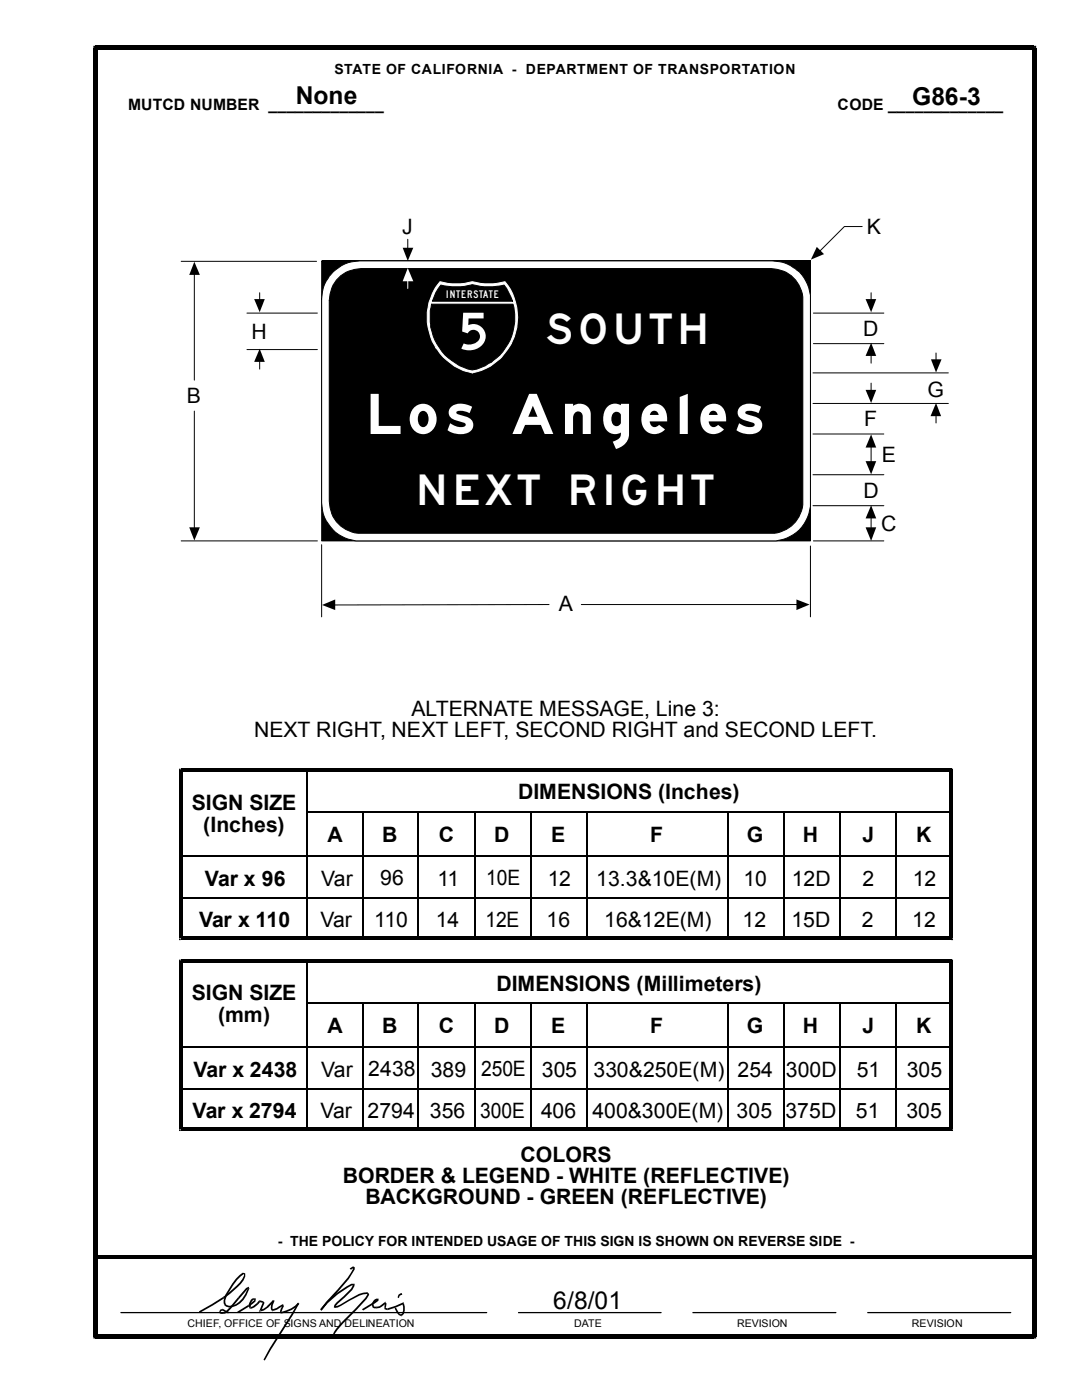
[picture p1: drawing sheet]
<svg xmlns="http://www.w3.org/2000/svg" width="216mm" height="279mm" viewBox="0 0 216 279" stroke-linecap="round" stroke-linejoin="round" font-family="sans-serif">
<g fill="none" stroke="#000" stroke-width=".2">
<path d="M36.2 52.2h27M38.8 54.7v21.2M64.2 52.1h97.5v55.8h-97.5zM172 45.2h-3.5l-4.9 4.9M38.8 82v23.4M162.2 80.5h27M162.2 94.7h14.2M162.2 86.6h14.2M173.8 89.2v3M36.2 107.9h27.1M64.2 108.7v14.4M161.7 109v14.1"/>
<path d="M162.2 100.9h14.2M162.3 107.9h14.1M173.8 103.3v2.1M109.6 120.6l-42.9 .1M116 120.7h43.1"/>
</g>
<g fill="#000">
<path d="M38.8 52.2l1.1 2.7h-2.1z" fill-rule="evenodd"/>
<path d="M163 49.3l1.4 1.4-2.6 1.1z" fill-rule="evenodd"/>
<path d="M172.7 92h2.1l-1 2.7z" fill-rule="evenodd"/>
<path d="M173.8 86.7l1 2.6h-2.1z" fill-rule="evenodd"/>
<path d="M37.8 105.2h2.1l-1.1 2.7z" fill-rule="evenodd"/>
<path d="M172.7 105.2h2.1l-1 2.8z" fill-rule="evenodd"/>
<path d="M173.8 100.8l1 2.7h-2.1z" fill-rule="evenodd"/>
<path d="M64.3 120.7l2.6-1.1v2.2z" fill-rule="evenodd"/>
<path d="M158.9 119.6l2.6 1.1-2.6 1.1z" fill-rule="evenodd"/>
</g>
<path d="M64.2 52.1h97.5v55.8h-97.5z" fill="#000"/>
<path d="M66.5 54.3a7.4 7.4 0 0 1 5.3-2.2h82.3a7.7 7.7 0 0 1 7.6 6.8v42.2a7.8 7.8 0 0 1-6.8 6.9h-83.9a7.7 7.7 0 0 1-6.8-7.7v-40.6a7.4 7.4 0 0 1 2.3-5.4z" fill="#fff"/>
<path d="M66.5 54.3a7.4 7.4 0 0 1 5.3-2.2h82.3a7.7 7.7 0 0 1 7.6 6.8v42.2a7.8 7.8 0 0 1-6.8 6.9h-83.9a7.7 7.7 0 0 1-6.8-7.7v-40.6a7.4 7.4 0 0 1 2.3-5.4zM67.1 55.9a6.6 6.6 0 0 1 5-2.3h81.7a6.3 6.3 0 0 1 6.4 5.7v41.5a6.4 6.4 0 0 1-5.7 5.6h-83a6.3 6.3 0 0 1-5.8-6.3l.1-40.8a6.4 6.4 0 0 1 1.3-3.4zM81.4 47.8v1.8" fill="none" stroke="#000" stroke-width=".2"/>
<path d="M67.1 55.9a6.6 6.6 0 0 1 5-2.3h81.7a6.3 6.3 0 0 1 6.4 5.7v41.5a6.4 6.4 0 0 1-5.7 5.6h-83a6.3 6.3 0 0 1-5.8-6.3l.1-40.8a6.4 6.4 0 0 1 1.3-3.4z" fill="#000"/>
<path d="M80.3 49.4h2.2l-1.1 2.7z" fill-rule="evenodd" fill="#000"/>
<path d="M81.4 56v1.6" fill="none" stroke="#fff" stroke-width=".2"/>
<path d="M81.4 53.5l1.1 2.6h-2.2z" fill-rule="evenodd" fill="#fff"/>
<path d="M173.8 76.5v1.5" fill="none" stroke="#000" stroke-width=".2"/>
<path d="M172.7 77.8h2.1l-1 2.6z" fill-rule="evenodd" fill="#000"/>
<path d="M87.8 56.2a11.6 11.6 0 0 0 6.4 0 12 12 0 0 0 6.6 0 11.3 11.3 0 0 1-6.6 18.2 11.3 11.3 0 0 1-6.4-18.2z" fill-rule="evenodd" fill="#fff"/>
<path d="M87.8 56.2a11.6 11.6 0 0 0 6.4 0 12 12 0 0 0 6.6 0 11.3 11.3 0 0 1-6.6 18.2 11.3 11.3 0 0 1-6.4-18.2z" fill="none" stroke="#fff" stroke-width=".2"/>
<g fill="#000">
<path d="M50.7 59.7h2.1l-1 2.6z" fill-rule="evenodd"/>
<path d="M172.7 59.7h2.1l-1 2.6z" fill-rule="evenodd"/>
<path d="M51.8 69.6l1 2.6h-2.1z" fill-rule="evenodd"/>
<path d="M86.1 60.7h16.3a10.5 10.5 0 0 1-8.2 13.1 10.7 10.7 0 0 1-8.1-13.1z" fill-rule="evenodd"/>
<path d="M88 56.9a12 12 0 0 0 6.2-.1 12.5 12.5 0 0 0 6.4 .1l.5 .7 1.2 2.5h-16l.7-1.7z" fill-rule="evenodd"/>
<path d="M173.8 68.4l1 2.6h-2.1z" fill-rule="evenodd"/>
<path d="M185.8 71.7h2.1l-1.1 2.6z" fill-rule="evenodd"/>
<path d="M186.8 80.4l1 2.7h-2.1z" fill-rule="evenodd"/>
</g>
<g fill="none" stroke="#000" stroke-width=".2">
<path d="M51.8 58.4v1.5M88 56.9a12 12 0 0 0 6.2-.1 12.5 12.5 0 0 0 6.4 .1l.5 .7 1.2 2.5h-16l.7-1.7zM173.8 58.4v1.5M49.3 62.5h14M49.3 69.8h14M51.8 72.1v1.6M86.1 60.7h16.3a10.5 10.5 0 0 1-8.2 13.1 10.7 10.7 0 0 1-8.1-13.1zM162.2 74.4h27M162.3 62.5h14.1M162.3 68.6h14.1M173.8 70.9v1.6M186.8 70.4v1.5"/>
<path d="M186.8 82.9v1.5"/>
</g>
<g fill="#000">
<path d="M18.6 9.1h.4v.9l.5-.4h-.9zM19 9.1h187.3v.9h-187.3zM206.3 9.1h.5v.5h-.9l.4 .4zM35.7 153.4h.4v.7l.3-.3h-.7zM36.1 153.4h153.7v.7h-153.7zM189.8 153.4h.4v.4h-.7l.3 .3zM35.7 153.8h.7v33.5h-.7zM35.7 191.5h.4v.7l.3-.3h-.7zM36.1 186.9h153.7v.7h-153.7zM35.7 187.3h.7l-.3-.4v.7h-.4zM36.1 191.5h153.7v.7h-153.7zM189.5 153.8h.7v33.5h-.7z"/>
<path d="M189.8 191.5h.4v.4h-.7l.3 .3zM189.8 186.9l-.3 .4h.7v.3h-.4zM35.7 191.9h.7v33.5h-.7zM36.1 225h153.7v.7h-153.7zM35.7 225.4h.7l-.3-.4v.7h-.4zM189.5 191.9h.7v33.5h-.7zM189.8 225l-.3 .4h.7v.3h-.4zM19 250.5h187.3v.7h-187.3zM48.7 254.2h.2a3.4 3.4 0 0 1-1.5 2.7l-2.6 2.2-.3-.3a13 13 0 0 0 4.2-4.2zM44.5 258.8l.3 .3zM47.5 258.9l.3 .3-1.7 1.9-.7 .8-.8 .3-.1-.2 .6-.4 .8-.7zM47.5 258.9l.3 .3z"/>
<path d="M47.8 254.4l.6-.4 .5 .1v.2h-.2a10.1 10.1 0 0 0-3.7 5.2v.8h-.3l-.1-.8a12.9 12.9 0 0 1 3.2-5.1zM48.7 254.2h.2v-.1v.2zM49.1 257l.5-.2 .2 .4h-.4l.2-.2-1.8 2.2-.3-.3zM49.4 257.1l.4 .1-.1 .1zM50 259.4l.3-.2 .4-.1 .2 .2a1.17 1.17 0 0 0-.9 1.6v.3l-.2-.1-.1-1zM50.7 259.1l.2 .2h-.3l.3-.2zM51.6 259.6l.2-.1-.1 .3h.2zM51.8 259.5l.7 .2-.1 .3-.7-.2zM52.5 259.7l.1 .1-.3 .2zM52.6 259.8l.1 .3-.5 1.4h-.4l.5-1.5zM54.4 259.5l.4 .1-.4-.1 .3 .3zM54.4 259.5l.4 .1-.4 1.4 .1 .4-.2 .2a1.7 1.7 0 0 1 .1-2.1z"/>
<path d="M69.8 253.2l.6-.5 .4 .2v.4h-.4v-.4l.1 .2-.5 .3zM70.6 256.2h.2v.2h-.4l.2 .1zM70.4 253.2l.4 .1-1.2 2-5.4 6.2-.3-.2 5.4-6.3zM70.4 253.2l.4 .1zM70.4 256.4h.4l-.5 1.1-2.9 2.7-.4 .7h-.4l.1-.5 .4-.5 2.9-2.7zM73.3 257.9l.4 .5-.5 .8-2.1 2.3a18.9 18.9 0 0 0-4.4 4.9l-.2-.2 .6-1.1 5.8-6.1 .4-.6zM73.3 257.9l-.1 .3zM75.1 259.2h.2l.1 .2zM74.5 259.6l.6-.4 .3 .2a1.08 1.08 0 0 0-.8 1.3l.6 .1v.3l-.9-.2-.1-.7zM76.9 259.8l.1 .1-.3 .3h.3l-.3-.3zM77 259.9l.1 .3-.1 .8 .3 .1-.1 .4-.5-.2v-1.1zM79.5 258.4l.3 .2-.2 .5-.3-.2z"/>
<path d="M79.5 258.4l.7-.3 .1 .3-.5 .3zM79.5 258.4l.3 .3zM80.4 259.9l.1-.1 .1 .3-.3 .1 .2 .1zM18.6 9.6h.9v257.1h-.9zM19 266.3h187.3v.8h-187.3zM18.6 266.7h.9l-.5-.4v.8h-.4zM39.7 261.7l4.8-2.9 .3 .3-5 2.9zM44.4 261.2l1.2 .6v.3l-1.2-.6zM44.4 261.2v.3zM43.9 261.4l.5-.2v.3l-.4 .2 .2 .3h.3v.2l-.6-.1-.1-.4zM44.5 262l.1 .2zM44.7 260.3l.3-.1v.1z"/>
<path d="M45 260.2a1.55 1.55 0 0 0 2.1 .1 5.6 5.6 0 0 0 2.3-3.2l.3 .2a4.5 4.5 0 0 1-4 3.6l-.6-.1-.4-.4zM47.3 261.8l2.2-1.4 .3 .3-2.2 1.3zM49.5 260.4l1.2-.9 .1-.2h-.2l.3-.2 .2 .1-.1 .6-.5 .4-.7 .5zM49.5 260.4l.3 .3zM50 260.9l.1 .3h-.1zM50 260.9l1.2-.8 .3 .2-1.4 .9zM51.6 259.6l.3 .2-.4 .5-.3-.2zM51.2 260.1l.3 .2zM51.8 261.5h.4l-.2-.1 .1 .3-.5 .1zM52 261.4l.6-.2 .8-.6 .1 .3-.8 .6-.6 .2zM54.4 259.5l.3 .3-1.2 1.1-.2-.2zM53.3 260.7l.1-.1 .1 .3z"/>
<path d="M54.4 261.3l.1 .3-.1 .1zM54.4 261.3l.8-.3 1.2-.7 .1 .3-1.2 .8-.8 .2zM56.2 261.8l-.1 .3zM56.2 261.8a5.6 5.6 0 0 0 3.2-1.8l.3 .3a6.1 6.1 0 0 1-3.5 1.8zM56.4 260.3l.2 .1-.4 .1 .3 .1zM56.2 260.5l.4-.1v.3l-.5 1.1v.3l-.2-.1v-.4l.4-.9zM59.4 260l.3 .3zM59.4 260l.3 .2-1.3 2.3-4.4 6.9-1.2 2.1-.2-.1 1.2-2.2zM65.1 259.8l2-1.7 2.1-1.4 .9-.5h.5v.3h-.4a18 18 0 0 0-6 5l-.3-.2zM63.9 261.3l.3 .2zM66.8 260.7v.3h-.2v-.1h.4zM66.8 260.7l1.1-.4 3.7-2.1 1.7-.3v.3l-1.6 .4-4.3 2.3-.6 .1z"/>
<path d="M72.2 261.3l3.1-2 .2 .1h-.2v-.2h.2v.4l-.7 .5-2.3 1.4zM75.2 260.8l.5-.1 1-.8 .3 .3-1.2 .8-.6 .1zM75.2 260.8v.3zM77.3 261.1l.1 .4h-.2zM77.3 261.1l3.1-1.2 .1 .4-1.5 .6-1.6 .6zM78.7 261.1l.3-.2 .8 1.3 .4 .2-.2 .2-.4-.1-.4-.5zM79.9 262.4h.3l-.2 .2 .1 .1 .1-.1zM80.3 260.2l.3-.1a2.24 2.24 0 0 1-.4 2.5l-.3-.2a1.81 1.81 0 0 0 .4-2.2zM205.9 9.6h.9v257.1h-.9zM206.3 266.3l-.4 .4h.9v.4h-.5z"/>
</g>
<g fill="none" stroke="#000" stroke-width=".34">
<path d="M61.2 153.8v33.3M36.1 179.2h153.7M36.1 170.9h153.7M61.2 162.1h128.7M72.4 162.1v25.3M83.5 162.2v24.9M94.7 162.2v25.2M106 162.1v25M117.1 162.2v24.9M145.2 162.1v25M156.4 162.1v25M167.6 162.1v25"/>
<path d="M178.7 162.1v25M61.2 191.9v33.3M36.1 217.3h153.7M36.1 209h153.7M61.2 200.2h128.7M72.4 200.3v25.2M83.5 200.3v24.9M94.7 200.3v25.2M106 200.4v25M117.1 200.3v25.1M145.2 200.4v25M156.4 200.4v25"/>
<path d="M167.6 200.4v25M178.7 200.4v25"/>
</g>
<path d="M24.1 262h73M103.5 262h28.4M138.3 262h28.5M173.1 262h28.6" fill="none" stroke="#000" stroke-width=".25"/>
<text font-size="12" fill="#fff" x="73" y="86.6">Los Angeles</text>
<text font-size="11" fill="#fff" x="91.4" y="69.8">5</text>
<g font-size="9.1" fill="#fff">
<text x="109.1" y="68.6">SOUTH</text>
<text x="83.1" y="100.8">NEXT RIGHT</text>
</g>
<g font-size="4.9">
<text x="59" y="20.8">None</text>
<text x="182" y="20.9">G86-3</text>
<text x="110.4" y="261.2">6/8/01</text>
</g>
<g font-size="4.2">
<text x="80.3" y="46.7">J</text>
<text x="173" y="46.7">K</text>
<text x="50.2" y="67.7">H</text>
<text x="172.2" y="67.1">D</text>
<text x="37.3" y="80.5">B</text>
<text x="185.1" y="79.2">G</text>
<text x="172.5" y="85.1">F</text>
<text x="175.9" y="92.2">E</text>
<text x="172.3" y="99.5">D</text>
<text x="175.9" y="106">C</text>
<text x="111.5" y="122">A</text>
<text x="82.1" y="142.9">ALTERNATE MESSAGE, Line 3:</text>
<text x="50.7" y="147.2">NEXT RIGHT, NEXT LEFT, SECOND RIGHT and SECOND LEFT.</text>
<text x="38.3" y="161.7">SIGN SIZE</text>
<text x="103.4" y="159.4">DIMENSIONS (Inches)</text>
<text x="40.6" y="165.9">(Inches)</text>
<text x="65.4" y="168.1">A</text>
<text x="76.3" y="168.1">B</text>
<text x="87.5" y="168.1">C</text>
<text x="98.6" y="168.1">D</text>
<text x="110" y="168.1">E</text>
<text x="129.7" y="168.1">F</text>
<text x="149" y="168.1">G</text>
<text x="160.2" y="168.1">H</text>
<text x="172.1" y="168.1">J</text>
<text x="182.8" y="168.1">K</text>
<text x="40.9" y="176.8">Var x 96</text>
<text x="64.1" y="176.8">Var</text>
<text x="75.9" y="176.7">96</text>
<text x="87.3" y="176.8">11</text>
<text x="97" y="176.7">10E</text>
<text x="109.3" y="176.8">12</text>
<text x="119" y="176.8">13.3&amp;10E(M)</text>
<text x="148.3" y="176.8">10</text>
<text x="158" y="176.8">12D</text>
<text x="172.1" y="176.8">2</text>
<text x="182.1" y="176.8">12</text>
<text x="39.7" y="185.1">Var x 110</text>
<text x="63.9" y="185.1">Var</text>
<text x="74.7" y="185">110</text>
<text x="87" y="185.1">14</text>
<text x="96.9" y="185.1">12E</text>
<text x="109.1" y="185.1">16</text>
<text x="120.6" y="185.1">16&amp;12E(M)</text>
<text x="148.2" y="185">12</text>
<text x="157.9" y="185.1">15D</text>
<text x="172" y="185">2</text>
<text x="182" y="185.1">12</text>
<text x="99.1" y="197.7">DIMENSIONS (Millimeters)</text>
<text x="38.3" y="199.6">SIGN SIZE</text>
<text x="43.5" y="203.9">(mm)</text>
<text x="65.4" y="206.2">A</text>
<text x="76.3" y="206.2">B</text>
<text x="87.5" y="206.2">C</text>
<text x="98.6" y="206.2">D</text>
<text x="110" y="206.2">E</text>
<text x="129.7" y="206.2">F</text>
<text x="149" y="206.2">G</text>
<text x="160.2" y="206.2">H</text>
<text x="172.1" y="206.2">J</text>
<text x="182.8" y="206.2">K</text>
<text x="38.6" y="214.9">Var x 2438</text>
<text x="64.1" y="214.9">Var</text>
<text x="73.5" y="214.8">2438</text>
<text x="85.9" y="214.9">389</text>
<text x="96" y="214.8">250E</text>
<text x="108.1" y="214.9">305</text>
<text x="118.4" y="214.9">330&amp;250E(M)</text>
<text x="147.2" y="214.9">254</text>
<text x="156.8" y="214.9">300D</text>
<text x="170.9" y="214.9">51</text>
<text x="180.9" y="214.9">305</text>
<text x="38.4" y="223.2">Var x 2794</text>
<text x="63.9" y="223.2">Var</text>
<text x="73.3" y="223.1">2794</text>
<text x="85.8" y="223.2">356</text>
<text x="95.8" y="223.2">300E</text>
<text x="107.9" y="223.2">406</text>
<text x="118.2" y="223.2">400&amp;300E(M)</text>
<text x="147" y="223.1">305</text>
<text x="156.7" y="223.2">375D</text>
<text x="170.8" y="223.1">51</text>
<text x="180.8" y="223.2">305</text>
<text x="103.9" y="231.8">COLORS</text>
<text x="68.4" y="236.1">BORDER &amp; LEGEND - WHITE (REFLECTIVE)</text>
<text x="72.9" y="240.3">BACKGROUND - GREEN (REFLECTIVE)</text>
</g>
<g font-size="3.1">
<text x="25.6" y="21.9">MUTCD NUMBER _____________</text>
<text x="167.1" y="21.9">CODE _____________</text>
</g>
<g font-size="2.8">
<text x="66.7" y="14.7">STATE OF CALIFORNIA - DEPARTMENT OF TRANSPORTATION</text>
<text x="55.5" y="248.6">- THE POLICY FOR INTENDED USAGE OF THIS SIGN IS SHOWN ON REVERSE SIDE -</text>
</g>
<text font-size="2.3" fill="#fff" x="89" y="59.4">INTERSTATE</text>
<g font-size="2.1">
<text x="37.4" y="264.8">CHIEF, OFFICE OF SIGNS AND DELINEATION</text>
<text x="114.6" y="264.8">DATE</text>
<text x="147.1" y="264.8">REVISION</text>
<text x="181.9" y="264.8">REVISION</text>
</g>
</svg>
